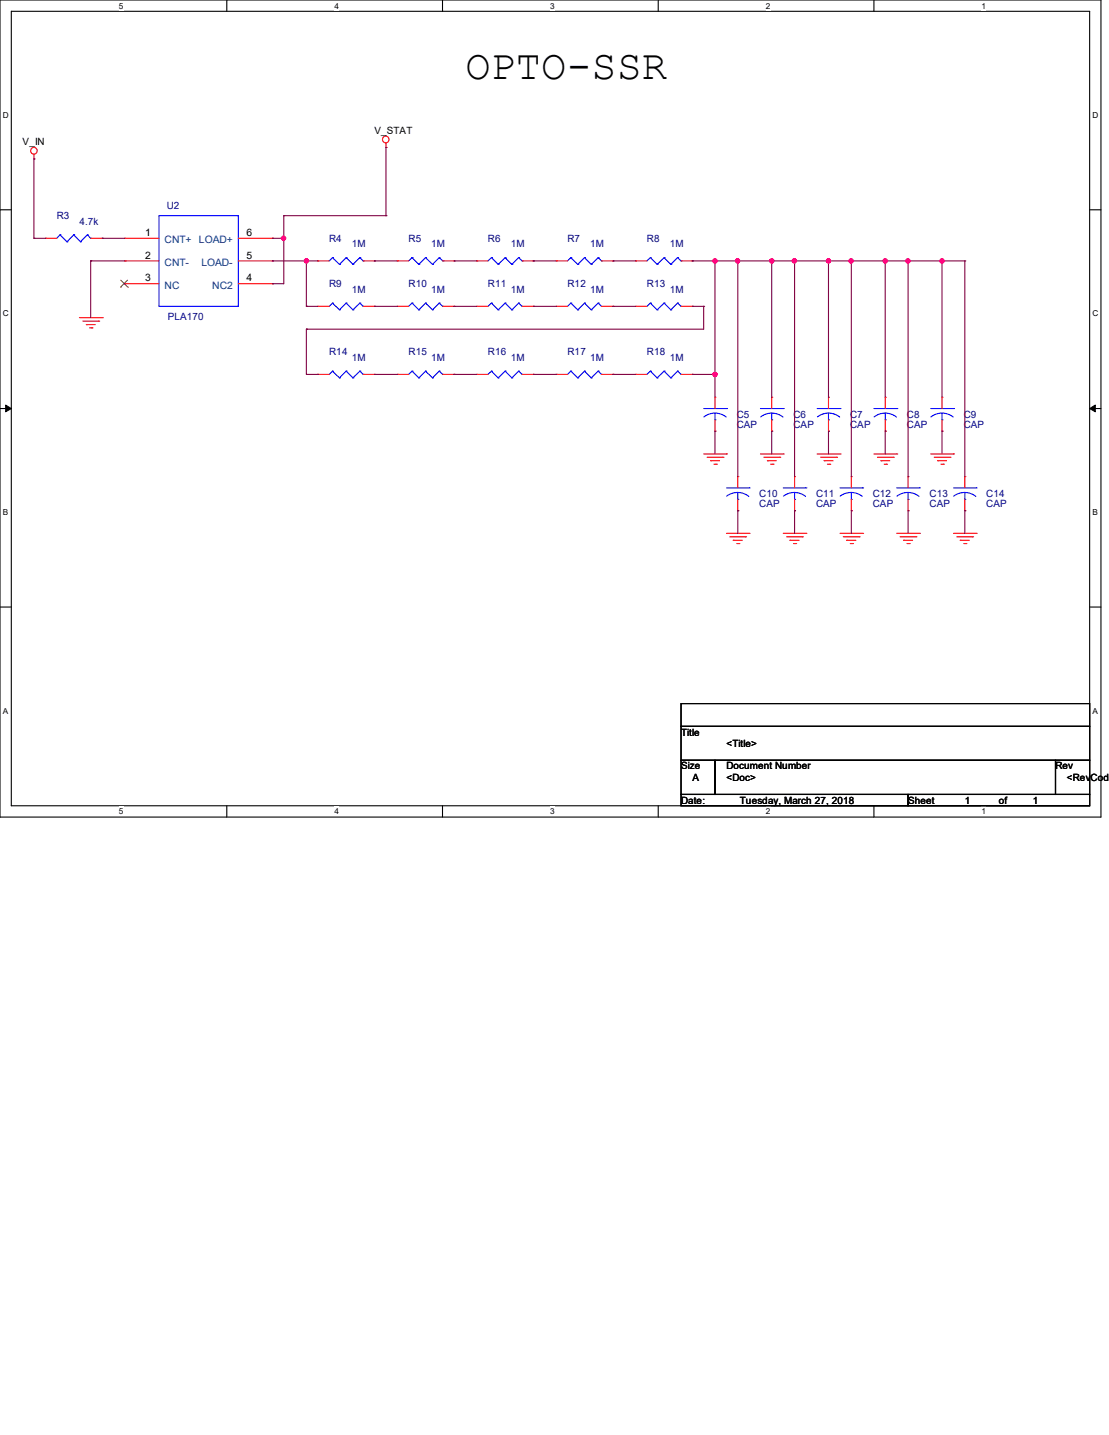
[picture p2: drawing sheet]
<svg xmlns="http://www.w3.org/2000/svg" width="216mm" height="279mm" viewBox="0 0 216 279" stroke-linecap="round" stroke-linejoin="round" font-family="sans-serif">
<path d="M0 0h214.3v159.1h-214.3zM2.2 2.2h209.9v154.7h-209.9z" fill="none" stroke="#000" stroke-width=".21"/>
<g fill="#fff">
<path d="M23.2 .2h.8v1.8h-.8z"/>
<path d="M23.2 157.1h.8v1.8h-.8z"/>
</g>
<path d="M44.2 0v2.2M44.2 156.9v2.2" fill="none" stroke="#000" stroke-width=".21"/>
<g fill="#fff">
<path d="M65.1 .2h.9v1.8h-.9z"/>
<path d="M65.1 157.1h.9v1.8h-.9z"/>
</g>
<path d="M86.1 0v2.2M86.1 156.9v2.2" fill="none" stroke="#000" stroke-width=".21"/>
<g fill="#fff">
<path d="M107.1 .2h.9v1.8h-.9z"/>
<path d="M107.1 157.1h.9v1.8h-.9z"/>
</g>
<path d="M128.1 0v2.2M128.1 156.9v2.2" fill="none" stroke="#000" stroke-width=".21"/>
<g fill="#fff">
<path d="M149.1 .2h.9v1.8h-.9z"/>
<path d="M149.1 157.1h.9v1.8h-.9z"/>
</g>
<path d="M170.1 0v2.2M170.1 156.9v2.2" fill="none" stroke="#000" stroke-width=".21"/>
<g fill="#fff">
<path d="M191.1 .2h.9v1.8h-.9z"/>
<path d="M191.1 157.1h.9v1.8h-.9z"/>
<path d="M.6 21.5h1.1v1.8h-1.1z"/>
<path d="M212.7 21.5h1.1v1.8h-1.1z"/>
<path d="M.6 60.2h1.1v1.7h-1.1z"/>
<path d="M212.7 60.2h1.1v1.7h-1.1z"/>
</g>
<path d="M0 40.9h2.2M212.1 40.9h2.2" fill="none" stroke="#000" stroke-width=".21"/>
<g fill="#fff">
<path d="M.6 98.8h1v1.8h-1z"/>
<path d="M212.7 98.8h1v1.8h-1z"/>
</g>
<path d="M0 79.5h2.2M212.1 79.5h2.2" fill="none" stroke="#000" stroke-width=".21"/>
<path d="M1.1 78.9l1.1 .6-1.1 .7zM212.1 79.5l1.1-.6v1.3z" fill="#000" stroke="#000" stroke-width=".19"/>
<g fill="#fff">
<path d="M.6 137.5h1v1.8h-1z"/>
<path d="M212.7 137.5h1v1.8h-1z"/>
</g>
<path d="M0 118.2h2.2M212.1 118.2h2.2M132.6 137h79.5v4.4h-79.5zM132.6 141.4h79.5v6.6h-79.5zM132.6 148h6.6v6.7h-6.6zM132.6 154.7h44.2v2.2h-44.2zM139.2 148h66.3v6.7h-66.3zM176.8 154.7h35.3v2.2h-35.3zM205.5 148h6.6v6.7h-6.6z" fill="none" stroke="#000" stroke-width=".21"/>
<g fill="none" stroke="#f00" stroke-width=".21">
<path d="M6.6 30.9h.1M6.6 30.1v.8M75.1 28.7h.1M75.1 27.9v.8M8.8 46.4h.1M8.8 46.4h2.2M17.7 46.4h2.2M19.9 46.4h.1M24.3 46.4h.1M24.3 50.8h.1M24.3 55.2h.1M24.3 50.8h6.6"/>
<path d="M24.3 46.4h6.6M24.3 55.2h6.6M46.4 50.8h6.6M46.4 46.4h6.6M46.4 55.2h6.6M53 55.2h.1M53 50.8h.1M53 46.4h.1M61.8 59.6h.1M61.8 50.8h.1M61.8 59.6h2.3M61.8 50.8h2.3"/>
<path d="M70.7 59.6h2.2M70.7 50.8h2.2M72.9 59.6h.1M72.9 50.8h.1M77.3 59.6h.1M77.3 50.8h.1M77.3 59.6h2.2M77.3 50.8h2.2M86.2 59.6h2.2M86.2 50.8h2.2M88.4 59.6h.1M88.4 50.8h.1"/>
<path d="M92.8 50.8h.1M92.8 59.6h.1M92.8 59.6h2.2M92.8 50.8h2.2M101.6 59.6h2.2M101.6 50.8h2.2M103.8 50.8h.1M103.8 59.6h.1M108.3 50.8h.1M108.3 59.6h.1M108.3 59.6h2.2M108.3 50.8h2.2"/>
<path d="M117.1 59.6h2.2M117.1 50.8h2.2M119.3 50.8h.1M119.3 59.6h.1M123.7 59.6h.1M123.7 50.8h.1M123.7 59.6h2.2M123.7 50.8h2.2M132.6 59.6h2.2M132.6 50.8h2.2M134.8 59.6h.1M134.8 50.8h.1"/>
<path d="M15.5 61.8h4.4M16.1 62.5h3.1M16.8 63.2h.1M16.8 63.2h1.7M17.4 63.8h.5M17.9 63.8h.1M19.2 62.5h.1M19.9 61.8h.1M61.8 72.9h.1M61.8 72.9h2.3M70.7 72.9h2.2M72.9 72.9h.1"/>
<path d="M77.3 72.9h.1M77.3 72.9h2.2M86.2 72.9h2.2M88.4 72.9h.1M92.8 72.9h.1M92.8 72.9h2.2M101.6 72.9h2.2M103.8 72.9h.1M108.3 72.9h.1M108.3 72.9h2.2M117.1 72.9h2.2M119.3 72.9h.1"/>
<path d="M123.7 72.9h.1M123.7 72.9h2.2M132.6 72.9h2.2M134.8 72.9h.1M139.2 77.3h.1M139.2 77.3v2.2M150.2 77.3h.1M150.2 77.3v2.2M161.3 77.3h.1M161.3 77.3v2.2M172.3 77.3h.1M172.3 77.3v2.2"/>
<path d="M183.4 77.3h.1M183.4 77.3v2.2M137 88.4h4.4M137.7 89h3.1M138.3 89.7h.1M138.3 89.7h1.8M139 90.4h.4M139.2 83.9h.1M139.2 81.7v2.2M139.4 90.4h.1M140.8 89h.1M141.4 88.4h.1"/>
<path d="M143.6 92.8h.1M143.6 99.4h.1M143.6 92.8v2.2M143.6 97.2v2.2M148 88.4h4.5M148.7 89h3.1M149.4 89.7h.1M149.4 89.7h1.7M150 90.4h.5M150.2 83.9h.1M150.2 81.7v2.2M150.5 90.4h.1"/>
<path d="M151.8 89h.1M152.5 88.4h.1M154.7 92.8h.1M154.7 99.4h.1M154.7 92.8v2.2M154.7 97.2v2.2M159.1 88.4h4.4M159.8 89h3.1M160.4 89.7h.1M160.4 89.7h1.8M161.1 90.4h.4M161.3 83.9h.1"/>
<path d="M161.3 81.7v2.2M161.5 90.4h.1M162.9 89h.1M163.5 88.4h.1M165.7 92.8h.1M165.7 99.4h.1M165.7 92.8v2.2M165.7 97.2v2.2M170.1 88.4h4.5M170.8 89h3.1M171.5 89.7h.1M171.5 89.7h1.7"/>
<path d="M172.1 90.4h.5M172.3 83.9h.1M172.3 81.7v2.2M172.6 90.4h.1M173.9 89h.1M174.6 88.4h.1M176.8 92.8h.1M176.8 99.4h.1M176.8 92.8v2.2M176.8 97.2v2.2M181.2 88.4h4.4M181.9 89h3.1"/>
<path d="M182.5 89.7h.1M182.5 89.7h1.8M183.2 90.4h.4M183.4 83.9h.1M183.4 81.7v2.2M183.6 90.4h.1M185 89h.1M185.6 88.4h.1M187.8 92.8h.1M187.8 99.4h.1M187.8 92.8v2.2M187.8 97.2v2.2"/>
<path d="M141.4 103.8h4.4M142.1 104.5h3.1M142.7 105.2h.1M142.7 105.2h1.8M143.4 105.8h.4M143.8 105.8h.1M145.2 104.5h.1M145.8 103.8h.1M152.5 103.8h4.4M153.1 104.5h3.1M153.8 105.2h.1M153.8 105.2h1.8"/>
<path d="M154.5 105.8h.4M154.9 105.8h.1M156.2 104.5h.1M156.9 103.8h.1M163.5 103.8h4.4M164.2 104.5h3.1M164.8 105.2h.1M164.8 105.2h1.8M165.5 105.8h.4M165.9 105.8h.1M167.3 104.5h.1M167.9 103.8h.1"/>
<path d="M174.6 103.8h4.4M175.2 104.5h3.1M175.9 105.2h.1M175.9 105.2h1.8M176.6 105.8h.4M177 105.8h.1M178.3 104.5h.1M179 103.8h.1M185.6 103.8h4.4M186.3 104.5h3.1M186.9 105.2h.1M186.9 105.2h1.8"/>
<path d="M187.6 105.8h.4M188 105.8h.1M189.4 104.5h.1M190 103.8h.1"/>
<circle cx="6.6" cy="29.4" r=".64"/>
<circle cx="75.1" cy="27.2" r=".64"/>
</g>
<g fill="none" stroke="#00f" stroke-width=".21">
<path d="M11.7 45.7h.1M11.7 45.7l-.7 .7M11.7 45.7l1.3 1.4M13 47.1h.1M14.4 45.7h.1M14.4 45.7l-1.4 1.4M14.4 45.7l1.3 1.4M15.7 47.1h.1M17 45.7h.1M17 45.7l-1.3 1.4M17 45.7l.7 .7M17.7 46.4h.1"/>
<path d="M30.9 42h15.5v17.6h-15.5zM64.7 59h.1M64.7 50.2h.1M64.7 59l-.6 .6M64.7 59l1.4 1.3M64.7 50.2l-.6 .6M64.7 50.2l1.4 1.3M66.1 51.5h.1M67.4 59h.1M67.4 50.2h.1M67.4 59l-1.3 1.3M67.4 59l1.3 1.3"/>
<path d="M67.4 50.2l-1.3 1.3M67.4 50.2l1.3 1.3M68.7 51.5h.1M70.1 59h.1M70.1 50.2h.1M70.1 59l-1.4 1.3M70.1 59l.6 .6M70.1 50.2l-1.4 1.3M70.1 50.2l.6 .6M70.7 59.6h.1M70.7 50.8h.1M80.2 59h.1"/>
<path d="M80.2 50.2h.1M80.2 59l-.7 .6M80.2 59l1.3 1.3M80.2 50.2l-.7 .6M80.2 50.2l1.3 1.3M81.5 51.5h.1M82.8 59h.1M82.8 50.2h.1M82.8 59l-1.3 1.3M82.8 59l1.4 1.3M82.8 50.2l-1.3 1.3M82.8 50.2l1.4 1.3"/>
<path d="M84.2 51.5h.1M85.5 59h.1M85.5 50.2h.1M85.5 59l-1.3 1.3M85.5 59l.7 .6M85.5 50.2l-1.3 1.3M85.5 50.2l.7 .6M86.2 59.6h.1M86.2 50.8h.1M95.7 50.2h.1M95.7 59h.1M95.7 50.2l-.7 .6"/>
<path d="M95.7 50.2l1.3 1.3M95.7 59l-.7 .6M95.7 59l1.3 1.3M97 51.5h.1M98.3 50.2h.1M98.3 59h.1M98.3 50.2l-1.3 1.3M98.3 50.2l1.4 1.3M98.3 59l-1.3 1.3M98.3 59l1.4 1.3M99.7 51.5h.1M101 50.2h.1"/>
<path d="M101 59h.1M101 50.2l-1.3 1.3M101 50.2l.6 .6M101 59l-1.3 1.3M101 59l.6 .6M101.6 50.8h.1M101.6 59.6h.1M111.1 50.2h.1M111.1 59h.1M111.1 50.2l-.6 .6M111.1 50.2l1.4 1.3M111.1 59l-.6 .6"/>
<path d="M111.1 59l1.4 1.3M112.5 51.5h.1M113.8 50.2h.1M113.8 59h.1M113.8 50.2l-1.3 1.3M113.8 50.2l1.3 1.3M113.8 59l-1.3 1.3M113.8 59l1.3 1.3M115.1 51.5h.1M116.5 50.2h.1M116.5 59h.1M116.5 50.2l-1.4 1.3"/>
<path d="M116.5 50.2l.6 .6M116.5 59l-1.4 1.3M116.5 59l.6 .6M117.1 50.8h.1M117.1 59.6h.1M126.6 59h.1M126.6 50.2h.1M126.6 59l-.7 .6M126.6 59l1.3 1.3M126.6 50.2l-.7 .6M126.6 50.2l1.3 1.3M127.9 51.5h.1"/>
<path d="M129.3 59h.1M129.3 50.2h.1M129.3 59l-1.4 1.3M129.3 59l1.3 1.3M129.3 50.2l-1.4 1.3M129.3 50.2l1.3 1.3M130.6 51.5h.1M131.9 59h.1M131.9 50.2h.1M131.9 59l-1.3 1.3M131.9 59l.7 .6M131.9 50.2l-1.3 1.3"/>
<path d="M131.9 50.2l.7 .6M132.6 59.6h.1M132.6 50.8h.1M64.7 72.3h.1M64.7 72.3l-.6 .6M64.7 72.3l1.4 1.3M66.1 60.3h.1M66.1 73.6h.1M67.4 72.3h.1M67.4 72.3l-1.3 1.3M67.4 72.3l1.3 1.3M68.7 60.3h.1"/>
<path d="M68.7 73.6h.1M70.1 72.3h.1M70.1 72.3l-1.4 1.3M70.1 72.3l.6 .6M70.7 72.9h.1M80.2 72.3h.1M80.2 72.3l-.7 .6M80.2 72.3l1.3 1.3M81.5 60.3h.1M81.5 73.6h.1M82.8 72.3h.1M82.8 72.3l-1.3 1.3"/>
<path d="M82.8 72.3l1.4 1.3M84.2 60.3h.1M84.2 73.6h.1M85.5 72.3h.1M85.5 72.3l-1.3 1.3M85.5 72.3l.7 .6M86.2 72.9h.1M95.7 72.3h.1M95.7 72.3l-.7 .6M95.7 72.3l1.3 1.3M97 73.6h.1M97 60.3h.1"/>
<path d="M98.3 72.3h.1M98.3 72.3l-1.3 1.3M98.3 72.3l1.4 1.3M99.7 73.6h.1M99.7 60.3h.1M101 72.3h.1M101 72.3l-1.3 1.3M101 72.3l.6 .6M101.6 72.9h.1M111.1 72.3h.1M111.1 72.3l-.6 .6M111.1 72.3l1.4 1.3"/>
<path d="M112.5 60.3h.1M112.5 73.6h.1M113.8 72.3h.1M113.8 72.3l-1.3 1.3M113.8 72.3l1.3 1.3M115.1 60.3h.1M115.1 73.6h.1M116.5 72.3h.1M116.5 72.3l-1.4 1.3M116.5 72.3l.6 .6M117.1 72.9h.1M126.6 72.3h.1"/>
<path d="M126.6 72.3l-.7 .6M126.6 72.3l1.3 1.3M127.9 60.3h.1M127.9 73.6h.1M129.3 72.3h.1M129.3 72.3l-1.4 1.3M129.3 72.3l1.3 1.3M130.6 60.3h.1M130.6 73.6h.1M131.9 72.3h.1M131.9 72.3l-1.3 1.3M131.9 72.3l.7 .6"/>
<path d="M132.6 72.9h.1M137 79.5h4.4M141.4 79.5h.1M148 79.5h4.5M152.5 79.5h.1M159.1 79.5h4.4M163.5 79.5h.1M170.1 79.5h4.5M174.6 79.5h.1M181.2 79.5h4.4M185.6 79.5h.1M139.2 81.7h.1"/>
<path d="M139.2 80.4l1.4 .3 .8 .5M139.2 80.4l-1.4 .3-.8 .5M139.2 80.4v1.3M141.4 95h4.4M143.6 97.2h.1M143.6 95.9l1.4 .3 .8 .4M143.6 95.9l-.9 .1-1.2 .6M143.6 95.9v1.3M145.8 95h.1M150.2 81.7h.1M150.2 80.4l1.4 .3 .8 .5M150.2 80.4l-1.3 .3-.8 .5"/>
<path d="M150.2 80.4v1.3M152.5 95h4.4M154.7 97.2h.1M154.7 95.9l1.3 .3 .8 .4M154.7 95.9l-1 .1-1.2 .6M154.7 95.9v1.3M156.9 95h.1M161.3 81.7h.1M161.3 80.4l1.4 .3 .8 .5M161.3 80.4l-1.4 .3-.8 .5M161.3 80.4v1.3M163.5 95h4.4"/>
<path d="M165.7 97.2h.1M165.7 95.9l1.4 .3 .8 .4M165.7 95.9l-.9 .1-1.2 .6M165.7 95.9v1.3M167.9 95h.1M172.3 81.7h.1M172.3 80.4l1.4 .3 .8 .5M172.3 80.4l-1.3 .3-.8 .5M172.3 80.4v1.3M174.6 95h4.4M176.8 97.2h.1M176.8 95.9l1.3 .3 .8 .4"/>
<path d="M176.8 95.9l-1 .1-1.2 .6M176.8 95.9v1.3M179 95h.1M183.4 81.7h.1M183.4 80.4l1.4 .3 .8 .5M183.4 80.4l-1.4 .3-.8 .5M183.4 80.4v1.3M185.6 95h4.4M187.8 97.2h.1M187.8 95.9l1.4 .3 .8 .4M187.8 95.9l-.9 .1-1.2 .6M187.8 95.9v1.3"/>
<path d="M190 95h.1"/>
</g>
<path d="M23.5 55.9h.1M23.5 54.5l1.4 1.4M24.9 55.9h.1M24.9 54.5l-1.4 1.4" fill="none" stroke="#804000" stroke-width=".19"/>
<g fill="none" stroke="#800040" stroke-width=".21">
<path d="M6.6 30.9h.1M6.6 30.9v15.5M75.1 28.7h.1M75.1 28.7v13.3M6.6 46.4h.1M6.6 46.4h2.2M17.7 50.8h.1M17.7 50.8h6.6M17.7 50.8v11M19.9 46.4h.1M19.9 46.4h4.4M53 46.4h.1"/>
<path d="M53 55.2h.1M53 50.8h.1M53 46.4h2.2M53 50.8h8.8M55.2 42h.1M55.2 46.4h.1M55.2 42v13.2h-2.2M55.2 42h19.9M59.6 59.6h.1M59.6 50.8h.1M59.6 59.6h2.2M59.6 50.8v8.8"/>
<path d="M72.9 50.8h.1M72.9 59.6h.1M72.9 50.8h4.4M72.9 59.6h4.4M75.1 42h.1M88.4 50.8h.1M88.4 59.6h.1M88.4 50.8h4.4M88.4 59.6h4.4M103.8 50.8h.1M103.8 59.6h.1M103.8 50.8h4.5"/>
<path d="M103.8 59.6h4.5M119.3 50.8h.1M119.3 59.6h.1M119.3 50.8h4.4M119.3 59.6h4.4M134.8 59.6h.1M134.8 50.8h.1M134.8 50.8h53M134.8 59.6h2.2M137 59.6h.1M137 59.6v4.5h-77.4M139.2 50.8h.1"/>
<path d="M139.2 50.8v26.5M143.6 50.8h.1M143.6 50.8v42M150.2 50.8h.1M150.2 50.8v26.5M154.7 50.8h.1M154.7 50.8v42M161.3 50.8h.1M161.3 50.8v26.5M165.7 50.8h.1M165.7 50.8v42M172.3 50.8h.1"/>
<path d="M172.3 50.8v26.5M176.8 50.8h.1M176.8 50.8v42M183.4 50.8h.1M183.4 50.8v26.5M187.8 50.8h.1M187.8 50.8v42M59.6 64.1h.1M59.6 64.1v8.8h2.2M61.8 72.9h.1M72.9 72.9h.1M72.9 72.9h4.4"/>
<path d="M88.4 72.9h.1M88.4 72.9h4.4M103.8 72.9h.1M103.8 72.9h4.5M119.3 72.9h.1M119.3 72.9h4.4M134.8 72.9h.1M134.8 72.9h4.4M139.2 72.9h.1M139.2 83.9h.1M139.2 83.9v4.5M143.6 99.4h.1"/>
<path d="M143.6 99.4v4.4M150.2 83.9h.1M150.2 83.9v4.5M154.7 99.4h.1M154.7 99.4v4.4M161.3 83.9h.1M161.3 83.9v4.5M165.7 99.4h.1M165.7 99.4v4.4M172.3 83.9h.1M172.3 83.9v4.5M176.8 99.4h.1"/>
<path d="M176.8 99.4v4.4M183.4 83.9h.1M183.4 83.9v4.5M187.8 99.4h.1M187.8 99.4v4.4"/>
</g>
<g fill="#f0f" stroke="#f0f" stroke-width=".21">
<circle cx="59.6" cy="50.8" r=".42"/>
<circle cx="150.2" cy="50.8" r=".42"/>
<circle cx="172.3" cy="50.8" r=".42"/>
<circle cx="183.4" cy="50.8" r=".42"/>
<circle cx="139.2" cy="50.8" r=".42"/>
<circle cx="161.3" cy="50.8" r=".42"/>
<circle cx="139.2" cy="72.9" r=".42"/>
<circle cx="55.2" cy="46.4" r=".41"/>
<circle cx="143.6" cy="50.8" r=".42"/>
<circle cx="154.6" cy="50.8" r=".42"/>
<circle cx="165.7" cy="50.8" r=".42"/>
<circle cx="176.7" cy="50.8" r=".42"/>
</g>
<text font-size="8.2" x="90.6" y="15.4">OPTO-SSR</text>
<g font-size="2">
<text x="28.3" y="45.9">1</text>
<text x="48" y="45.9">6</text>
<text x="28.3" y="50.3">2</text>
<text x="48" y="50.3">5</text>
<text x="28.3" y="54.8">3</text>
<text x="48" y="54.8">4</text>
</g>
<g font-size="2" fill="#004080">
<text x="32" y="47.3">CNT+</text>
<text x="38.7" y="47.3">LOAD+</text>
<text x="32" y="51.7">CNT-</text>
<text x="39.2" y="51.7">LOAD-</text>
<text x="32" y="56.2">NC</text>
<text x="41.3" y="56.2">NC2</text>
</g>
<g font-size="1.9">
<text x="4.4" y="28.3">V_IN</text>
<text x="72.9" y="26.1">V_STAT</text>
<text x="132.6" y="143.2">Title</text>
<text x="132.6" y="149.8">Size</text>
<text x="141.4" y="149.8">Document Number</text>
<text x="141.4" y="145.4">&lt;Title&gt;</text>
<text x="205.5" y="149.8">Rev</text>
<text x="134.8" y="152">A</text>
<text x="141.4" y="152">&lt;Doc&gt;</text>
<text x="207.7" y="152">&lt;RevCode</text>
<text x="132.6" y="156.5">Date:</text>
<text x="144.1" y="156.5">Tuesday, March 27, 2018</text>
<text x="176.8" y="156.5">Sheet</text>
<text x="187.8" y="156.5">1</text>
<text x="194.4" y="156.5">of</text>
<text x="201.1" y="156.5">1</text>
</g>
<g font-size="1.9" fill="#000080">
<text x="32.5" y="40.7">U2</text>
<text x="11" y="42.7">R3</text>
<text x="15.5" y="43.8">4.7k</text>
<text x="64.1" y="47.1">R4</text>
<text x="79.5" y="47.1">R5</text>
<text x="95" y="47.1">R6</text>
<text x="110.5" y="47.1">R7</text>
<text x="125.9" y="47.1">R8</text>
<text x="68.5" y="48.2">1M</text>
<text x="83.9" y="48.2">1M</text>
<text x="99.4" y="48.2">1M</text>
<text x="114.9" y="48.2">1M</text>
<text x="130.4" y="48.2">1M</text>
<text x="64.1" y="55.9">R9</text>
<text x="68.5" y="57">1M</text>
<text x="79.5" y="55.9">R10</text>
<text x="83.9" y="57">1M</text>
<text x="95" y="55.9">R11</text>
<text x="99.4" y="57">1M</text>
<text x="110.5" y="55.9">R12</text>
<text x="114.9" y="57">1M</text>
<text x="125.9" y="55.9">R13</text>
<text x="130.4" y="57">1M</text>
<text x="32.7" y="62.3">PLA170</text>
<text x="64.1" y="69.2">R14</text>
<text x="68.5" y="70.3">1M</text>
<text x="79.5" y="69.2">R15</text>
<text x="83.9" y="70.3">1M</text>
<text x="95" y="69.2">R16</text>
<text x="99.4" y="70.3">1M</text>
<text x="110.5" y="69.2">R17</text>
<text x="114.9" y="70.3">1M</text>
<text x="125.9" y="69.2">R18</text>
<text x="130.4" y="70.3">1M</text>
<text x="143.4" y="81.3">C5</text>
<text x="143.4" y="83.3">CAP</text>
<text x="154.5" y="81.3">C6</text>
<text x="154.5" y="83.3">CAP</text>
<text x="165.5" y="81.3">C7</text>
<text x="165.5" y="83.3">CAP</text>
<text x="176.6" y="81.3">C8</text>
<text x="176.6" y="83.3">CAP</text>
<text x="187.6" y="81.3">C9</text>
<text x="187.6" y="83.3">CAP</text>
<text x="147.8" y="96.8">C10</text>
<text x="147.8" y="98.8">CAP</text>
<text x="158.9" y="96.8">C11</text>
<text x="158.9" y="98.8">CAP</text>
<text x="169.9" y="96.8">C12</text>
<text x="169.9" y="98.8">CAP</text>
<text x="181" y="96.8">C13</text>
<text x="181" y="98.8">CAP</text>
<text x="192" y="96.8">C14</text>
<text x="192" y="98.8">CAP</text>
</g>
<g font-size="1.6">
<text x="23.2" y="1.7">5</text>
<text x="65.1" y="1.7">4</text>
<text x="107.1" y="1.7">3</text>
<text x="149.1" y="1.7">2</text>
<text x="191.1" y="1.7">1</text>
<text x=".6" y="23">D</text>
<text x="212.7" y="23">D</text>
<text x=".6" y="61.6">C</text>
<text x="212.7" y="61.6">C</text>
<text x=".6" y="100.3">B</text>
<text x="212.7" y="100.3">B</text>
<text x=".6" y="138.9">A</text>
<text x="212.7" y="138.9">A</text>
<text x="23.2" y="158.5">5</text>
<text x="65.1" y="158.5">4</text>
<text x="107.1" y="158.5">3</text>
<text x="149.1" y="158.5">2</text>
<text x="191.1" y="158.5">1</text>
</g>
</svg>
